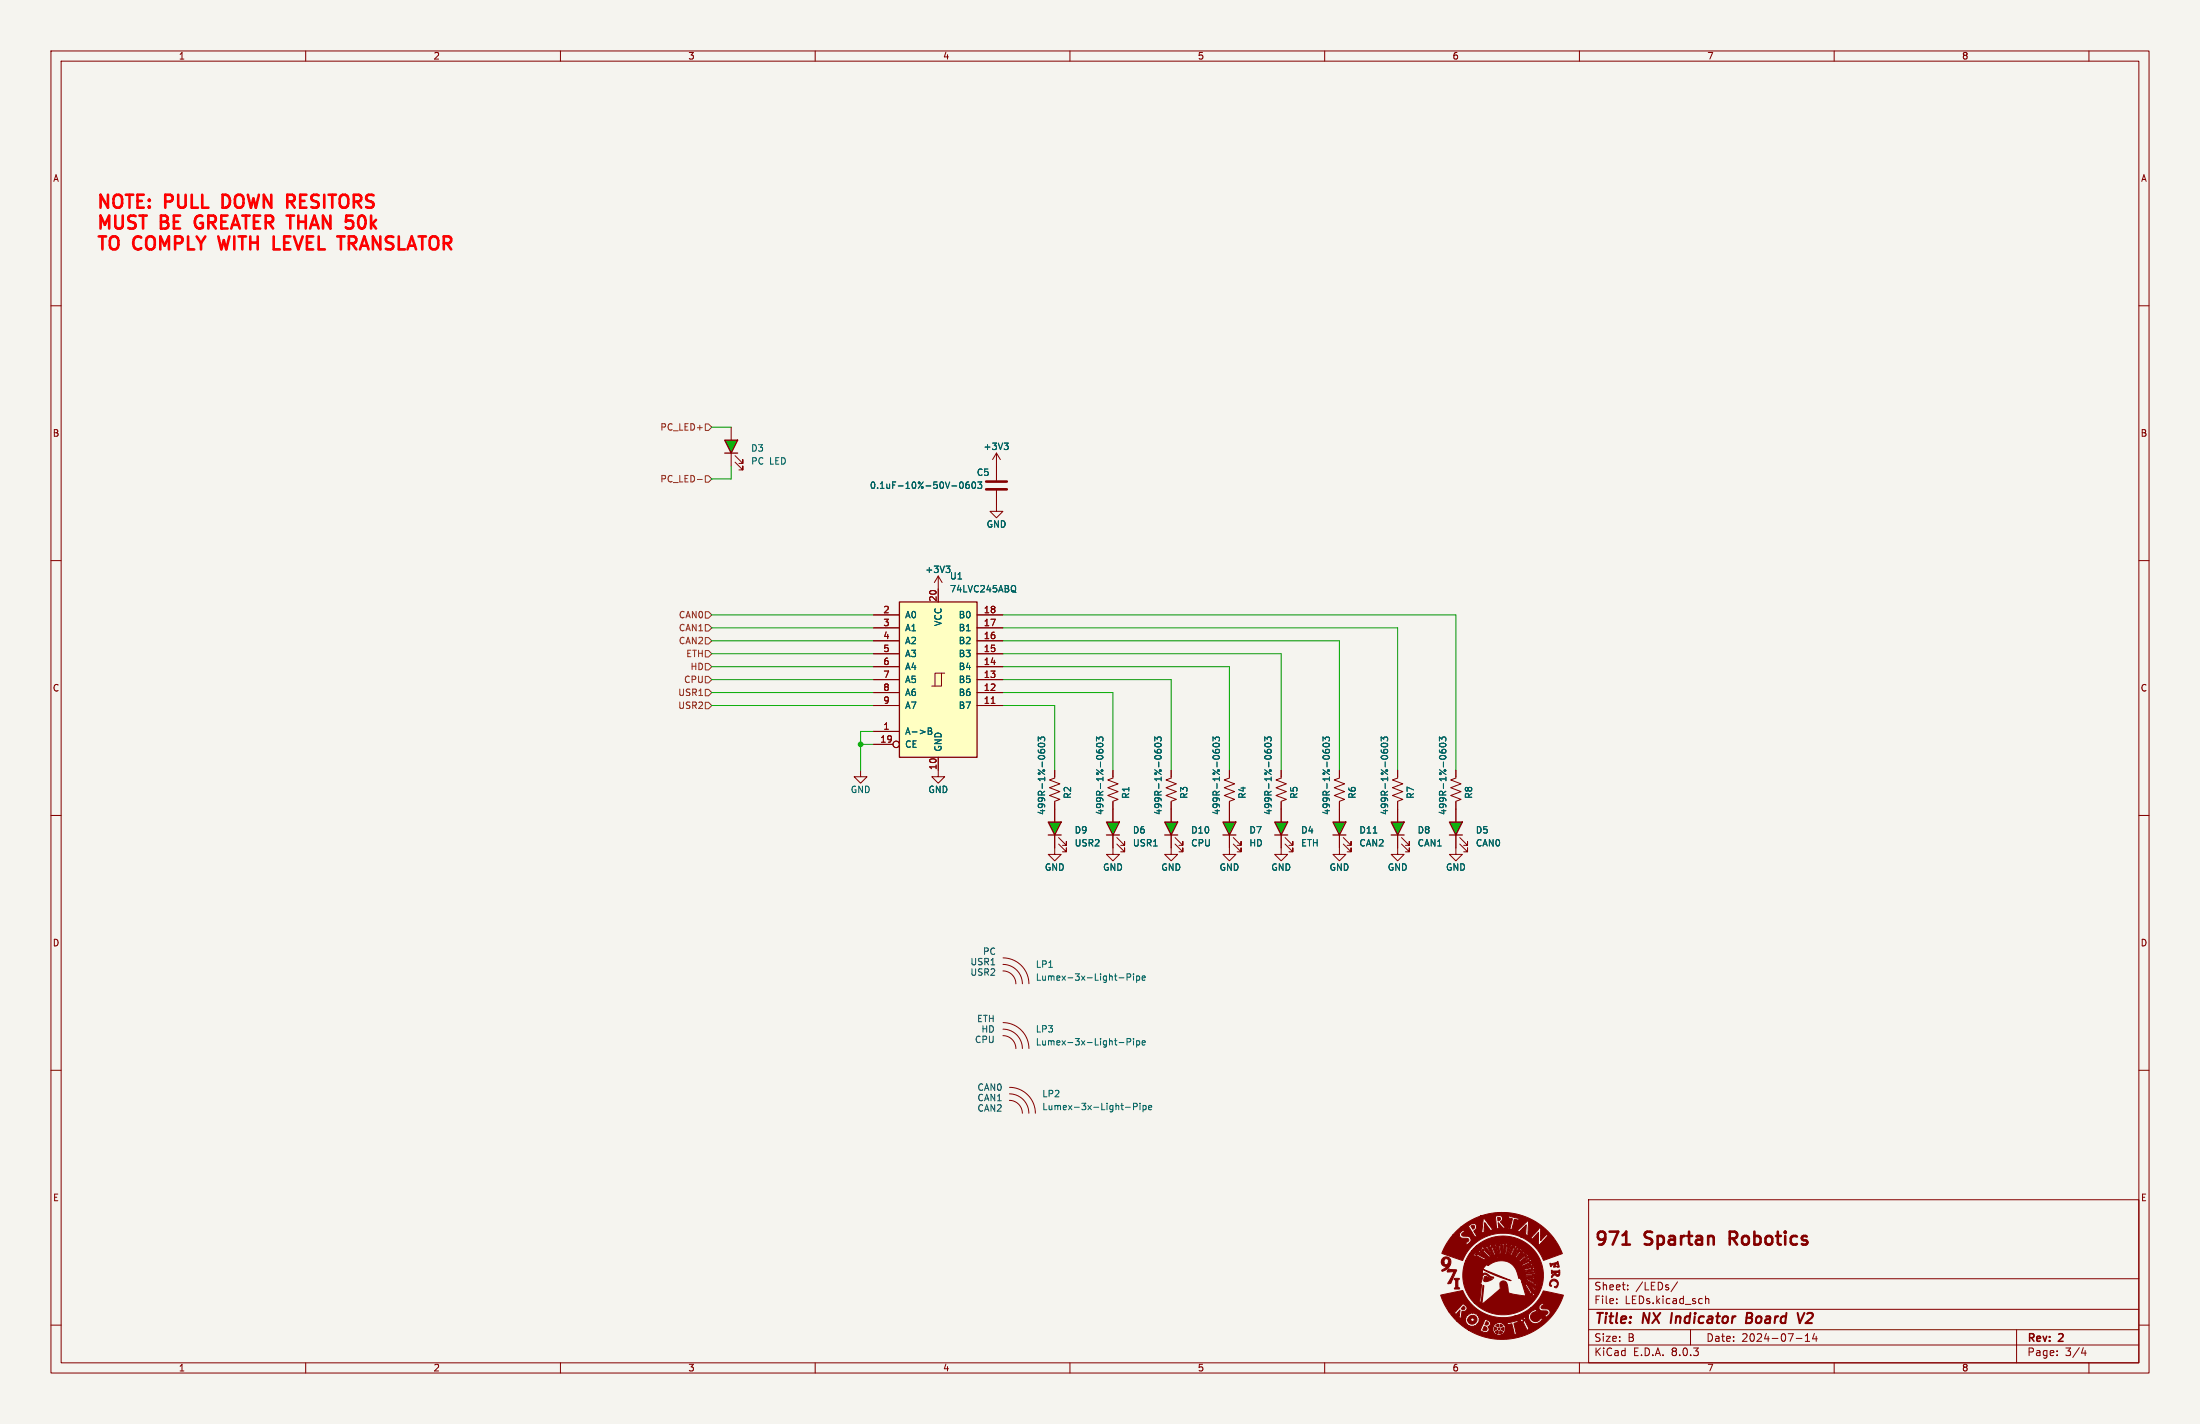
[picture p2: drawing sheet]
<svg xmlns="http://www.w3.org/2000/svg" width="432mm" height="279mm" viewBox="0 0 432 279" stroke-linecap="round" stroke-linejoin="round" font-family="sans-serif">
<path d="M0 0h431.8v279.4h-431.8z" fill="#f5f4ef" stroke="#f5f4ef" stroke-width=".2"/>
<g fill="none" stroke="#840000" stroke-width=".2">
<path d="M10 10h411.8v259.4h-411.8zM12 12h407.8v255.4h-407.8zM60 10v2M110 10v2M160 10v2M210 10v2M260 10v2M310 10v2M360 10v2M410 10v2M10 60h2M419.8 60h2"/>
<path d="M10 110h2M419.8 110h2M10 160h2M207 151.1v1.6l-1 .3 2 .8-2 .8 2 .7-2 .8 2 .7-1 .4v1.6M419.8 160h2M10 210h2M419.8 210h2M311.8 235.4h108v32h-108zM10 260h2M311.8 256.9h108M311.8 250.9h108M317.3 255.6v.2"/>
<path d="M317.3 254.9v.1M319.5 252.9v.2M319.5 252.2v.1M329.3 251.5l-1.3 1.9M334.8 254.3v1.5M334.8 254.9l.2-.1 .3 .1 .1 .9M419.8 260h2M60 267.4v2M110 267.4v2M160 267.4v2M210 267.4v2M260 267.4v2"/>
<path d="M310 267.4v2M311.8 263.9h108M311.8 260.9h108M331.8 260.9v3M352.5 262.6h1.2M354.3 263.2h.9M354.3 262.1l.5-.4v1.5M356.1 261.6l-.3 1.1h.9M356.5 262.2v1M360 267.4v2M395.8 260.9v6.5M403.8 265.8v.2"/>
<path d="M403.8 265.1v.1M408.9 264.4l-.4 1.1h1M409.3 265v1M410 267.4v2"/>
</g>
<path d="M328.2 257.6l-.3 2M342.8 258.6h.7M343.5 258.6l.2 .1M343.6 257.6h-.7l-.2 2 .9-.1M343.7 258.5l-.2 .1M354.2 257.6l-1 2M355 257.6l-.3 .2M355.7 258.5l-1.3 1.1h1.2" fill="none" stroke="#840000" stroke-width=".4"/>
<path d="M318.5 244.2h1.4M339.5 243h1M340.5 241.7h-1v2.5" fill="none" stroke="#840000" stroke-width=".51"/>
<g fill="#840000" stroke="#840000" stroke-width=".2">
<path d="M282.8 254.1l4.3-.9a8.5 8.5 0 0 0 10 5.1h2.9l.1 .6 .4 .7h.3a1.43 1.43 0 0 0 1.9-.8l-.2-.3-.4 .5a.98 .98 0 0 1-1.6-.3 .98 .98 0 0 1 1-1.3l.1 .1 .2-.1-.1-.1a.43 .43 0 0 0-.4-.4 .43 .43 0 0 0-.4 .3l-.8 .6-.1 .5h-2.9h.1a8.5 8.5 0 0 0 3.3-1.8h1.5l.3 .6 .9 .1a.42 .42 0 0 1 .6 .2 .42 .42 0 0 1-.5 .5l-.2 .1 .4 .5 .2-.3a.73 .73 0 0 0 .4-1.1l-.4-.3h-1.1a.39 .39 0 0 1 0-.5 .39 .39 0 0 1 .5-.2l-.4-.5-.5 .5-.2 .4h-1.5a13.2 13.2 0 0 0 2.5-3.2l3.8 .8a12.7 12.7 0 0 1-18.6 6.9h2.1l1.4 .5 .3-.1 .3-.7h.6l.1 .1-.1 .1 .2 .3-.1 .1h.1l.1 .3h.1v.2l.1-.1 .1 .2 .1-.1v.2l.1-.1 .3 .2 .1-.1 .3 .1 .1-.1h.1v-.1l.2 .1v-.2l.1 .1v-.2l.2 .1v-.2h.2l-.1-.1 .3-.2-.1-.1 .1-.1v-.3l.1-.1-.1-.1h.1l-.2-.2 .1-.2-.1-.1-.1-.3-.2 .1 .1-.2h-.3l-.1-.2-.1 .1-.1-.2h1.2l.2 .6 .7-.3 .4 1.6a.22 .22 0 0 1 .1 .3 .22 .22 0 0 1-.2 .1l.2 .2 .6-.2 .1-.2a.4 .4 0 0 1-.5-.5l-.1-.7a.41 .41 0 0 1-.1-.6 .41 .41 0 0 1 .6-.1h.2l-.1-.5h.5l.5 .3 .7 1.3a.21 .21 0 0 0 .2 .3 .21 .21 0 0 0 .2-.3l-.3-.8a1.17 1.17 0 0 1-.2-1.3h-.1a.22 .22 0 0 0-.3-.2 .22 .22 0 0 0-.1 .4l-.3 .1v-.4l-.3 .6-.6-.1-.1 .1-1.6 .4h-2.3v.1l-.1-.1v.2l-.4 .1-.1 .3-.1-.1-.2 .7h-.6v-.2l-.3-.2a.69 .69 0 0 0 .5-.8 .69 .69 0 0 0-.7-.6l-.5-.1 .1 .3-.2 .5-.6 1.3-.2-.1-.1 .2h-2.1l-2.2-1.8 1.7 .1 .1 .3-.2 .2h.4v.4l.2-.1 .4 .1v.2l.4-.2 .2 .2 .1-.2 .2-.1 .3 .1a.36 .36 0 0 1 .4-.5l-.1-.2 .4-.3a.28 .28 0 0 1-.2-.2 .28 .28 0 0 1 .2-.3 .28 .28 0 0 1-.3-.2 .28 .28 0 0 1 .2-.3 .31 .31 0 0 1-.4-.1 .31 .31 0 0 1-.1-.4h-.1a.28 .28 0 0 1-.3 .1 .28 .28 0 0 1-.1-.3 .35 .35 0 0 1-.4 .2 .35 .35 0 0 1-.3-.2 .3 .3 0 0 1-.2 .3 .3 .3 0 0 1-.3-.1v.2l-.2 .2h-.3a.31 .31 0 0 1 .1 .4 .31 .31 0 0 1-.4 .1 .3 .3 0 0 1 .3 .3 .3 .3 0 0 1-.3 .3h-1.4l-1.6-1.8h.9l.6 .6v-.3l.7-.7-.2 1.2a.47 .47 0 0 0 .4 .6h.1l-.1-.3 .1-.8a.3 .3 0 0 1 0-.4 .3 .3 0 0 1 .5 0h.1a.71 .71 0 0 0 .4-.8 .71 .71 0 0 0-.5-.6l-.4-.2v.2l-1.4 1.6-1.2-.1a11.3 11.3 0 0 1-1.6-3.3z"/>
<path d="M289.3 244.9l.4-.3h1.8l1.3 1.8 .2-.1 3.6 .1 .8-1.5a.41 .41 0 0 0 .3-.3 .41 .41 0 0 0-.1-.4l-.1 .3h-.2v-.3l-.3 .3v.5l-.6 1.3h-3.4l-1.1-2h.4l.4 .5 .6 1.5h2.8l.8-2-.1-.3a.16 .16 0 0 1 0 .2 .16 .16 0 0 1-.2 0 .16 .16 0 0 1 0-.2l-.7 2.2h-2.4l-.5-1.3 .1-.6-.3-.3h.4l.2 .4 .5 1.8 .2-.1-.4-1.9h.3l.2 .5 .2 1.4 1.2 .1 .3-1.5 .2-.4-.1-.5-.1 .3-.2-.1 .1-.3a.53 .53 0 0 0-.2 .9l-.2 1.5h-.8l-.2-1.6 .2-.5a.77 .77 0 0 1 .3 1v.8a.16 .16 0 0 0 0 .3 .16 .16 0 0 0 .2 0 .16 .16 0 0 0 0-.3l.1-2a.17 .17 0 0 1-.2 .2 .17 .17 0 0 1-.1-.3l-.1 .3h-.2l-.3-.4 .1 .3-.2 .1-.2-.2v.4h-.3l-.2-.4v.3l-.2-.2-.5 .1-.1 .3h-.1l-.1-.3-.2 .3h-.5a.18 .18 0 0 1 0 .3 .18 .18 0 0 1-.2 0 .18 .18 0 0 1-.1-.2v.2h-1.8a7.8 7.8 0 0 1 10.7-.1 7.8 7.8 0 0 1 .7 10.7 8.1 8.1 0 0 1-11.7 .4l1 .1 .3-.3 .4-3.2 .1 .1-.3 3.6 3.2-2.7a.76 .76 0 0 0 .3-1.1 .74 .74 0 0 1 .7-.8 .74 .74 0 0 1 .8 .8v.2a1.8 1.8 0 0 0 .3 1.4l3.3 .6-.7-2.3h.5l1 1.7 .1 .6 .4 .3v-.4h.2l.1 .3a.55 .55 0 0 0 .1-.6 .55 .55 0 0 0-.6-.3l-1-1.7-.8 .1-.1-.5h.6l.4 .2 1.5 1.6h.2l-.2-.2 .1-.1 .2 .1v-.2l-.6-.3-1.3-1.3h-.2l.2 .1-.1 .2-.8-.1-.2-.5h.9l.6 .4a2.36 2.36 0 0 1 1.3 .9l.4-.1-.3-.1 .1-.2 .3 .1-.3-.4h-.5l-1.5-.8-.1 .2h-.9v-.2h-.4l-.1-.2a3.5 3.5 0 0 0-2.2-3 3.5 3.5 0 0 0-3.7 .7l-.4-.2-.7 .9 5.6 2.3-3.2-1.1-2.4-1.2v1a1.03 1.03 0 0 1 1.5 .4l.7 .2v.2l-.6-.1-1.1-.7-.5 .2-.1 .7-.3 1.1 .2 .1-.4 3.5h-1a7.6 7.6 0 0 1-2-7.6l4.6 .1a4 4 0 0 1 5.2 .1 4.8 4.8 0 0 1 1.1 2.4l-.1-.6h.4l.1 .4 .1-.1a.35 .35 0 0 0-.1-.4 .35 .35 0 0 0-.5 0 .43 .43 0 0 1 0-.7h.2l.1 .3h.1a.36 .36 0 0 0-.1-.5 .36 .36 0 0 0-.5 .2l-.2-.3a.25 .25 0 0 1 0-.5 .25 .25 0 0 1 .3 .3h.2l-.2-.5-.6 .2-.1-.1a.31 .31 0 0 1-.3-.3 .31 .31 0 0 1 .3-.3l.2 .2h.2l-.4-.4-.4 .4-.2-.2a.34 .34 0 0 1-.4-.2 .34 .34 0 0 1 .1-.4l.5 .2a.42 .42 0 0 0-.6-.4 .36 .36 0 0 1-.1 .4 .36 .36 0 0 1-.5 0 .3 .3 0 0 1-.3-.2 .3 .3 0 0 1 0-.3h.5l-.7-.2v.5h-.9a.18 .18 0 0 1-.1-.3 .18 .18 0 0 1 .3-.1h.2l-.3-.1a.28 .28 0 0 0-.4 .1 .28 .28 0 0 0 .1 .4l-1 .2-.1-.3 .5-.2h-.3a.25 .25 0 0 0-.3 .2 .25 .25 0 0 0 .1 .3l-.5 .3a.28 .28 0 0 1-.2 .1 .28 .28 0 0 1-.3-.2l.4-.3-.3 .1a.28 .28 0 0 0-.2 .3 .28 .28 0 0 0 .2 .2l-.2 .2h-4.6l.3-.6h3.8a.37 .37 0 0 0 .5 .4l-.3-.4 .5-.3a.23 .23 0 0 1 .4-.1 .23 .23 0 0 1 0 .3l-.3 .2 .3-.1a.3 .3 0 0 0 .3-.2 .3 .3 0 0 0-.2-.3l.6-.2a.29 .29 0 0 1 .4-.1 .29 .29 0 0 1 .1 .3l-.5 .2 .4-.1a.3 .3 0 0 0 .3-.1 .3 .3 0 0 0-.1-.4h1.1v.4h-.5h.7v-.5l1 .3a.3 .3 0 0 1-.1 .3 .3 .3 0 0 1-.4 0h-.1l.6 .2 .2-.5 .5 .2a.29 .29 0 0 1 .3 .3 .29 .29 0 0 1-.2 .3l-.4-.1a.41 .41 0 0 0 .4 .3 .41 .41 0 0 0 .4-.4l.6 .6-.4 .2-.3-.1a.37 .37 0 0 0 .3 .3 .37 .37 0 0 0 .4-.2h.1l.4 .7-.4 .1-.2-.3h-.1l.2 .4a.38 .38 0 0 1 .4-.1 .38 .38 0 0 1 .3 .3v.2a.22 .22 0 0 1 0 .3 .22 .22 0 0 1-.3-.1l-.2-.2a.35 .35 0 0 0 .1 .4 .35 .35 0 0 0 .5-.1l.2 .8h-.5v-.4v.5l.8-.1v.1l1.9 .5 .3-.1a.17 .17 0 0 1-.3-.1 .17 .17 0 0 1 .2-.2l-2.3-.2-.1-.5h.3v.2h1.3l.5 .2 .3-.1-.2-.2 .1-.1 .2 .1-.3-.3-.5 .2h-1.7l-.1-.4h.3l.1 .2 2.1-.2-.2-.2 .3-.1-.3-.2-.5 .2-1.8 .3-.1-.5h.3v.2l1.6-.3a.43 .43 0 0 0 .4 .1 .43 .43 0 0 0 .3-.4 .18 .18 0 0 1-.2 .1 .18 .18 0 0 1-.2-.1l.3-.2-.5-.1-.4 .3-1.1 .3a.48 .48 0 0 1-.7-.3h.3l.1 .2 1.5-.6a.4 .4 0 0 0 .6-.3l-.2 .1-.1-.1 .1-.2h-.1l-1.9 .9h-.3l-.3-.5h.3l.2 .2 1.2-.6h.6l.3-.3h-.4v-.2h.3a.54 .54 0 0 0-.8 .3l-1.4 .6h-.3l-.2-.4h.3l.1 .2 1.8-1.1a.16 .16 0 0 1-.2-.1 .16 .16 0 0 1 .2-.2h-.3l-1.6 1.2h-.3l-.4-.4h.4l.1 .2 1.3-1a.44 .44 0 0 0 .4-.1 .44 .44 0 0 0 .1-.5l-.2 .3-.1-.1 .1-.3-.4 .2-.2 .4-1.1 .9h-.4l-.4-.3 .6 .1 1.5-1.4v-.3l-.2 .2v-.3l-.1 .1-1.4 1.6h-.4l-.5-.3h.5l.2 .1 .8-1.1 .5-.2 .1-.4-.3 .1-.1-.1 .2-.2a.52 .52 0 0 0-.5 .6l-.9 1.2h-.5l-.7-.3 1 .1 1.1-1.8a.16 .16 0 0 1-.3 0 .16 .16 0 0 1 .2-.2l-.3 .1-.1 .5-.8 1.3h-.8a5.8 5.8 0 0 0-4.6 .9h-3.8l.7-1.4h.7l.3 .4a1.47 1.47 0 0 1 1.3 .5l.6 .3 .4-.2-.4-.2a2.27 2.27 0 0 1-1.4-1l-.6-.1 .2 .3-.2 .1-.2-.2-.7 .1 .4-.6h1.1l1.9 1.5 .2-.1-1.7-1.6h-.3l.2 .1v.2l-1.4-.1 .4-.4h1.3l.2 .4 .5 .2 1.1 1.1 .3-.2-1.2-1.2a.55 .55 0 0 0-.2-.5 .55 .55 0 0 0-.6-.1 .22 .22 0 0 1 .3 .1 .22 .22 0 0 1-.1 .3l-.3-.2z"/>
<path d="M285.4 250.8h.1a.79 .79 0 0 1 .9 .2 .61 .61 0 0 0-.3 .8v.2a.51 .51 0 0 0 .4 .8l-.1 .1h-.7a.2 .2 0 0 1-.2-.1 .2 .2 0 0 1 .2-.3v-.8a.45 .45 0 0 0-.3-.7z"/>
<path d="M304.4 251.3a.87 .87 0 0 1 1.3 .1 .87 .87 0 0 1-.4 1.3l-.2-.2a.66 .66 0 0 0 .5-.9 .66 .66 0 0 0-1-.2 .66 .66 0 0 0-.1 1l-.4-.3z"/>
<path d="M284.3 249l1.2 .1a.25 .25 0 0 1 .4 .1 .25 .25 0 0 1-.1 .3l-.8 1.7a.65 .65 0 0 1-.8 .7l1.2-2.4-1 .1a.25 .25 0 0 1-.4-.1 .25 .25 0 0 1 .2-.4z"/>
<path d="M304.5 249.3l1.2 .1 .4-.2a.93 .93 0 0 1-.4 1.2h-.2a.36 .36 0 0 0-.3-.3 .36 .36 0 0 0-.3 .2l-.3 .4a.77 .77 0 0 1 .6-1h-.4l-.2 .2-.1-.2h.9a.32 .32 0 0 0 .2 .4 .32 .32 0 0 0 .3-.4h-1.4z"/>
<path d="M283.1 246.9a1.01 1.01 0 0 1 1.4 0 1.01 1.01 0 0 1 .1 1.4 1.54 1.54 0 0 1-1.6 1.1v-.2l1-.7a.86 .86 0 0 1-1.1-.8h.5a.46 .46 0 0 0 .6 .4 .46 .46 0 0 0 .3-.6 .45 .45 0 0 0-.5-.5 .45 .45 0 0 0-.4 .6v.1h-.5z"/>
<path d="M304.2 247.9h.5a1.07 1.07 0 0 0 1-.4l.3 .8a.23 .23 0 0 1 0 .3 .23 .23 0 0 1-.3 0v-.1a.31 .31 0 0 0 0-.5 .31 .31 0 0 0-.5 .1l.3 .4-.5 .1-.1-.1a.19 .19 0 0 0 .1-.3 .19 .19 0 0 0-.3 0l-.3 .3z"/>
<path d="M285.8 241.6l.9-.8h1.2a.81 .81 0 0 1 .8 .7l.4 .6a.52 .52 0 0 1 .1 .7l.9-.4-.1-.1-.2 .1-.4-.6h1.3v.1l.8-.2-.2-.1v-.8h.2a.16 .16 0 0 0 .2 .1 .16 .16 0 0 0 .1-.3 .16 .16 0 0 0-.3 0v.2h-.2l.1-.9 .7 .9a.39 .39 0 0 1 .2 .7h5.4l.8 .2a.52 .52 0 0 1 .3-.7h.3v.2a.16 .16 0 0 0 .2 0 .16 .16 0 0 0 0-.2 .16 .16 0 0 0-.2 0h-.3l.8-.7-.1 1.7-.3 .1 .8 .4-.1-.4 .1-1.7a.7 .7 0 0 0-.2-.9l-2.1 2h-5.4l.6-.2h4h-4l.2-.1v-.1h-.3l-1.4-1.9a.21 .21 0 0 0-.3-.2 .21 .21 0 0 0 0 .4l-.3 2.3-1.4 .1a.22 .22 0 0 1-.1-.3 .22 .22 0 0 1 .2-.2l.3-.3v-.4a.71 .71 0 0 0-.6-.6 .71 .71 0 0 0-.7 .4l-.6 .4h-1.2l.4-.3a12.6 12.6 0 0 1 3.5-1.9h2.7v.2h.2l.2 2.1-.2 .2 .9-.1-.2-.1-.2-1 .8 .8a.37 .37 0 0 0 .6 .2l.2-.1-.3-.1-.8-.9 .4-.5v-.3l1.8 .1a.93 .93 0 0 1-.1 1l-.1 .5a.24 .24 0 0 1-.1 .3 .24 .24 0 0 1-.3 0l.3 .2a.45 .45 0 0 0 .6 0 .27 .27 0 0 1-.2-.2 .27 .27 0 0 1 .1-.3l.3-1.4 .7 .2-.1 .1a.39 .39 0 0 0 .4-.5h-.2l-1.6-.3a.16 .16 0 0 0-.2-.2 .16 .16 0 0 0-.1 .2l-.1 .3h-1.1a.9 .9 0 0 0-1.3-.4h-3a12.7 12.7 0 0 1 16 7.4l-3.7 1.3a8.4 8.4 0 0 0-4.5-4.6h1.9l.7 .5-.1-.2 1.1-1.2-.1 2.5h.2l1.4-1.5a.2 .2 0 0 1 .2-.2 .2 .2 0 0 1 .2 .1h.1l-.6-.7-.2 .1 .2 .3-1 1v-2.1a.47 .47 0 0 0-.6-.5l.2 .4-1.4 1.5-.2-.1-.1 .1h-1.9a8.7 8.7 0 0 0-11.4 4.6l-4-1.4a12.3 12.3 0 0 1 2.2-3.6h1.2l.4 .6 .8 .1a.42 .42 0 0 1 .7 .3 .42 .42 0 0 1-.7 .4l.3 .6 .3-.3a.85 .85 0 0 0 .5-1l-.4-.4h-.4a.76 .76 0 0 1-1-.4 .44 .44 0 0 1 .6-.4l-.4-.5-.6 .6-.1 .4h-1.2z"/>
<path d="M293.5 261.3l.4-.3 .2 .1v.3a.22 .22 0 0 1-.1 .3 .22 .22 0 0 1-.3-.1z"/>
<path d="M294.4 261.2l.1-.1 .5 .3a.47 .47 0 0 1-.7 .2z"/>
<path d="M294.7 260.6l.5-.2a.37 .37 0 0 1-.2 .7l-.3-.3z"/>
<path d="M293.4 260.3l.1 .1a.34 .34 0 0 1 .2 .4 .34 .34 0 0 1-.4 .2z"/>
<path d="M294.4 259.8l.6 .3-.2 .1a.25 .25 0 0 1-.3 .1 .25 .25 0 0 1-.1-.3z"/>
<path d="M293.6 260.1l.5-.3v.5h-.1z"/>
<path d="M291.3 260.2l.5 .3a.41 .41 0 0 1-.1 .6 .41 .41 0 0 1-.6-.1z"/>
<path d="M291.7 259.3a.37 .37 0 0 1 .4 .5 .37 .37 0 0 1-.6 .1z"/>
<path d="M299 259l.3-.1v.2l-.3 .1 .2-.3-.2 .3z"/>
<path d="M288.3 258.4a.9 .9 0 0 1 1.3-.1 .9 .9 0 0 1 .1 1.3 .9 .9 0 0 1-1.3 0l-.3-.6h.5l.4 .3 .3-.1v-.4a.37 .37 0 0 0-.4-.2 .37 .37 0 0 0-.3 .4h-.5z"/>
<path d="M287.2 256.3l.3 .3v.2a.4 .4 0 0 1-.7 0z"/>
<path d="M291.4 250.5h.3l1.2 .5-.1 .1a1.82 1.82 0 0 1-1.5 .3l-.1-.1z"/>
<path d="M300.5 253.9h.2v.2h-.2v-.2l.2 .1z"/>
<path d="M301.1 251.7h.2v.2h-.2l.2-.1z"/>
<path d="M300.8 250.1h.2v.1h-.2h.2z"/>
<path d="M300.7 248.7l.1-.1 .1 .2-.2 .1 .2-.2-.2 .1 .1-.1-.2 .1 .2-.2z"/>
<path d="M300.2 247.5h.2v.2h-.2l.2-.1h-.2h.2z"/>
<path d="M299.4 246.3h.2l-.1 .2h-.1l.2-.2-.2 .1 .1-.1-.1 .1z"/>
<path d="M289.7 246l.2 .2-.2-.2 .2 .2-.2-.2h.1a.15 .15 0 0 1 .2 .1 .15 .15 0 0 1-.2 .2 .15 .15 0 0 1-.1-.2l.1 .1z"/>
<path d="M298.3 245.5l.2-.1 .1 .2h-.2l.1-.1-.1 .1 .1-.1z"/>
<path d="M290.9 245.1l.3 .1-.1 .2-.2-.1 .2 .1-.2-.2 .2 .1-.2-.1 .2 .1z"/>
<path d="M297.1 244.6h.2v.2h-.2l.2-.1-.1-.1-.1 .2z"/>
<path d="M292.8 244.5h.1v.2h-.1l.1-.1-.1-.1-.1 .2z"/>
<path d="M295.8 244.3h.1v.2h-.1l.1-.2-.1 .2 .1-.2-.2 .1z"/>
<path d="M294.1 244.2l.2 .2-.2-.2 .2 .2-.1-.2h.1l.1 .2h-.2z"/>
<path d="M288.7 240.6a.37 .37 0 0 1 .7 0 .37 .37 0 0 1-.4 .5z"/>
<path d="M293.9 238.9a.36 .36 0 0 1 .6 .2 .36 .36 0 0 1-.4 .4z"/>
<circle cx="294.2" cy="260.7" r=".2"/>
<circle cx="299.5" cy="252" r=".1"/>
<circle cx="299.5" cy="251" r=".08"/>
</g>
<path d="M203.8 145.4v-.8l.5 .4 .1-.3h.5l.1 .2-.1 .5M203.8 147.1l.1 .5M203.9 145.9a.68 .68 0 0 1 1.1 .3 .72 .72 0 0 1-1.2-.1zM204.3 147.6v-.3l.2-.3 .5 .1v.5" fill="none" stroke="#006464" stroke-width=".2"/>
<path d="M250.2 161.3h2.5l-1.2 2.5z" fill="#00c200"/>
<path d="M250.2 161.3h2.5l-1.2 2.5zM250.2 163.8h2.5" fill="none" stroke="#840000" stroke-width=".25"/>
<path d="M251.5 158.8v2.5M241.3 166.4v1.2h1.3l-1.3 1.3-1.3-1.3h1.3M251.5 163.8v3.8h1.2l-1.2 1.3-1.3-1.3h1.3M252.2 165.6l1.5 1.5v-.7v.7h-.7M252.2 164.3l1.5 1.6v-.8v.8h-.7M262.9 166.4v1.2h1.3l-1.3 1.3-1.3-1.3h1.3" fill="none" stroke="#840000" stroke-width=".2"/>
<path d="M261.6 161.3h2.6l-1.3 2.5z" fill="#00c200"/>
<path d="M261.6 161.3h2.6l-1.3 2.5zM261.6 163.8h2.6" fill="none" stroke="#840000" stroke-width=".25"/>
<g fill="none" stroke="#840000" stroke-width=".2">
<path d="M262.9 151.1v1.6l-1 .3 2 .8-2 .8 2 .7-2 .8 2 .7-1 .4v4.1M274.3 151.1v1.6l-1 .3 2 .8-2 .8 2 .7-2 .8 2 .7-1 .4v1.6M262.9 163.8v2.6M263.7 165.6l1.5 1.5v-.7v.7h-.8M263.7 164.3l1.5 1.6v-.8v.8h-.8M196.8 190.5a2.54 2.54 0 0 1 2.6 2.5M196.9 189.2a3.8 3.8 0 0 1 3.8 3.8M196.9 187.9a5.1 5.1 0 0 1 5 5.1M196.8 203.2a2.54 2.54 0 0 1 2.6 2.5M196.9 201.9a3.8 3.8 0 0 1 3.8 3.8M196.9 200.6a5.1 5.1 0 0 1 5 5.1M198.1 215.9a2.54 2.54 0 0 1 2.6 2.5"/>
<path d="M198.1 214.6a3.8 3.8 0 0 1 3.8 3.8M198.1 213.3a5.1 5.1 0 0 1 5.1 5.1"/>
</g>
<g fill="none" stroke="#006464" stroke-width=".2">
<path d="M259.7 145.4v-.8l.4 .4 .2-.3h.5l.1 .2-.1 .5M259.7 147.1l.1 .5M259.7 146a.75 .75 0 0 1 1.2 .2 .72 .72 0 0 1-1.2-.1zM260.2 147.6l-.1-.3 .3-.3 .5 .1v.5M271.1 145.4v-.8l.5 .4 .1-.3h.5l.2 .2-.2 .5M271.1 147.1l.1 .5M271.2 146a.75 .75 0 0 1 1.2 .2 .72 .72 0 0 1-1.3-.1zM271.6 147.6v-.3l.2-.3 .5 .1v.5M269.5 163.5h.8M219.6 191.9h1M221.2 191.7h.6l.1-.5-.7-.1v1.2M222.5 191.1v.1"/>
<path d="M222.5 191.5v.8M223.1 191.5v1.3M223.1 191.6l.3-.1 .3 .2-.1 .6h-.5M224.2 191.9l.6-.1-.1-.2-.3-.1-.2 .2v.6h.5M219.6 204.6h1M220.9 217.3h1M221.2 204.4h.6l.1-.5-.7-.1v1.2M222.5 203.8v.1M222.5 204.2v.8M222.5 217.1h.6v-.5l-.6-.1v1.2M223.1 204.2v1.3M223.1 204.3l.3-.1 .3 .2-.1 .6h-.5"/>
<path d="M223.8 216.5v.1M223.8 216.9v.8M224.2 204.6l.6-.1-.1-.2-.3-.1-.2 .2v.6h.5M224.4 216.9v1.3M224.4 217l.3-.1 .3 .2-.2 .6h-.4M225.4 217.3l.7-.1-.1-.2-.4-.1-.2 .2 .1 .6h.5"/>
</g>
<path d="M176.5 118.1h15.3v30.5h-15.3z" fill="#ffffc2"/>
<g fill="none" stroke="#840000" stroke-width=".2">
<path d="M195.6 96.3v4h1.2l-1.2 1.3-1.3-1.3h1.3M195.6 88.9l-.8 1.3M195.6 88.9v5.3M195.6 88.9l.7 1.3M184.1 113v5.1M184.1 113l-.7 1.3M184.1 113l.8 1.3M171.4 138.4h5.1M171.4 135.9h5.1M171.4 133.4h5.1M171.4 130.8h5.1M171.4 128.3h5.1"/>
<path d="M171.4 125.7h5.1M171.4 123.2h5.1M171.4 120.7h5.1M184.8 132.1h-1.3v2.5M185.4 132.1h-.6v2.5h-1.9M191.8 138.4h5M191.8 135.9h5M191.8 133.4h5M191.8 130.8h5M191.8 128.3h5M191.8 125.7h5M191.8 123.2h5"/>
<path d="M191.8 120.7h5M171.4 143.5h5.1M171.4 146.1h3.9M184.1 148.6v2.5M218.4 151.1v1.6l-1 .3 2.1 .8-2.1 .8 2.1 .7-2.1 .8 2.1 .7-1.1 .4v1.6M229.9 151.1v1.6l-1 .3 2 .8-2 .8 2 .7-2 .8 2 .7-1 .4v1.6M241.3 151.1v1.6l-1 .3 2 .8-2 .8 2 .7-2 .8 2 .7-1 .4v1.6M251.5 151.1v1.6l-1.1 .3 2.1 .8-2.1 .8 2.1 .7-2.1 .8 2.1 .7-1 .4v1.6"/>
<circle cx="175.9" cy="146" r=".63"/>
</g>
<path d="M176.5 118.1h15.3v30.5h-15.3z" fill="none" stroke="#840000" stroke-width=".25"/>
<g fill="none" stroke="#006464" stroke-width=".2">
<path d="M188.5 94.7l.1-.1a.68 .68 0 0 1 .5 .6 .68 .68 0 0 1-.5 .6l-.3-.5zM190.1 94.6h-.3l-.2 .3-.1 .7 .3 .2 .4-.1 .1-.4-.2-.2-.3-.1-.3 .3M190.9 94.7l.2-.1a.68 .68 0 0 1 .4 .6 .68 .68 0 0 1-.4 .6l-.3-.5zM191.9 94.6h.8l-.4 .4 .3 .2v.5l-.2 .1-.5-.1M197.1 86.9h.8l-.4 .5M197.6 87.4l.3 .3v.3l-.3 .2M185.7 111.1h.7l-.4 .5M186.2 111.6l.2 .2v.3M198.8 114.9a.43 .43 0 0 1 .5 .4v.4a.43 .43 0 0 1-.5 .4M199 115.9l.4 .4M182.2 142.8h.4l.2 .3-.2 .3 .2 .1 .1 .3-.2 .3h-.5zM182.2 143.4h.4"/>
<path d="M215.2 145.4v-.8l.5 .4 .1-.3h.6l.1 .2-.1 .5M215.2 147.1l.1 .5M215.3 145.9a.68 .68 0 0 1 1.2 .3 .72 .72 0 0 1-1.3-.1zM215.8 147.6l-.1-.3 .2-.3 .5 .1v.5M226.6 145.4v-.8l.5 .4 .1-.3h.6l.1 .2-.1 .5M226.6 147.1l.2 .5M226.8 145.9a.68 .68 0 0 1 1.1 .3 .72 .72 0 0 1-1.3-.1zM227.2 147.6l-.1-.3 .3-.3 .4 .1v.5M238.1 145.4v-.8l.5 .4 .1-.3h.5l.1 .2-.1 .5M238.1 147.1l.1 .5M238.2 145.9a.68 .68 0 0 1 1.1 .3 .72 .72 0 0 1-1.2-.1zM238.6 147.6v-.3l.2-.3 .5 .1v.5"/>
<path d="M248.2 145.4v-.8l.5 .4 .1-.3h.6l.1 .2-.1 .5M248.2 147.1l.2 .5M248.4 145.9a.68 .68 0 0 1 1.1 .3 .72 .72 0 0 1-1.3-.1zM248.8 147.6l-.1-.3 .3-.3 .4 .1v.5"/>
</g>
<path d="M194.6 138h.7" fill="none" stroke="#a90000" stroke-width=".2"/>
<path d="M193.5 96h4.1M193.5 94.5h4.1" fill="none" stroke="#840000" stroke-width=".51"/>
<path d="M142.2 86.4h2.6l-1.3 2.5z" fill="#00c200"/>
<path d="M142.2 86.4h2.6l-1.3 2.5zM142.2 88.9h2.6" fill="none" stroke="#840000" stroke-width=".25"/>
<path d="M143.5 83.8v2.6M143.5 88.9v2.5M144.3 90.7l1.5 1.5v-.8v.8h-.8M144.3 89.4l1.5 1.5v-.7v.7h-.8M168.9 151.1v1.3h1.3l-1.3 1.3-1.3-1.3h1.3M184.1 151.1v1.3h1.3l-1.3 1.3-1.2-1.3h1.2M285.7 166.4v1.2h1.3l-1.3 1.3-1.2-1.3h1.2" fill="none" stroke="#840000" stroke-width=".2"/>
<path d="M228.6 161.3h2.5l-1.2 2.5z" fill="#00c200"/>
<path d="M228.6 161.3h2.5l-1.2 2.5zM228.6 163.8h2.5" fill="none" stroke="#840000" stroke-width=".25"/>
<path d="M229.9 158.8v2.5M229.9 163.8v2.6M230.6 165.6l1.6 1.5v-.7v.7h-.8M230.6 164.3l1.6 1.6v-.8v.8h-.8" fill="none" stroke="#840000" stroke-width=".2"/>
<path d="M217.2 161.3h2.5l-1.3 2.5z" fill="#00c200"/>
<path d="M217.2 161.3h2.5l-1.3 2.5zM217.2 163.8h2.5" fill="none" stroke="#840000" stroke-width=".25"/>
<path d="M218.4 158.8v2.5M218.4 163.8v3.8h1.3l-1.3 1.3-1.2-1.3h1.2M219.2 165.6l1.5 1.5v-.7v.7h-.7M219.2 164.3l1.5 1.6v-.8v.8h-.7M229.9 166.4v1.2h1.2l-1.2 1.3-1.3-1.3h1.3" fill="none" stroke="#840000" stroke-width=".2"/>
<path d="M205.7 161.3h2.6l-1.3 2.5z" fill="#00c200"/>
<path d="M205.7 161.3h2.6l-1.3 2.5zM205.7 163.8h2.6" fill="none" stroke="#840000" stroke-width=".25"/>
<path d="M207 158.8v2.5M207 163.8v3.8h1.3l-1.3 1.3-1.3-1.3h1.3M207.8 165.6l1.5 1.5v-.7v.7h-.8M207.8 164.3l1.5 1.6v-.8v.8h-.8" fill="none" stroke="#840000" stroke-width=".2"/>
<path d="M240 161.3h2.6l-1.3 2.5z" fill="#00c200"/>
<path d="M240 161.3h2.6l-1.3 2.5zM240 163.8h2.6" fill="none" stroke="#840000" stroke-width=".25"/>
<path d="M241.3 158.8v2.5M285.7 151.1v1.6l-1 .3 2.1 .8-2.1 .8 2.1 .7-2.1 .8 2.1 .7-1.1 .4v1.6M241.3 163.8v2.6M242.1 165.6l1.5 1.5v-.7v.7h-.8M242.1 164.3l1.5 1.6v-.8v.8h-.8M274.3 166.4v1.2h1.3l-1.3 1.3-1.3-1.3h1.3" fill="none" stroke="#840000" stroke-width=".2"/>
<path d="M282.5 145.4v-.8l.5 .4 .1-.3h.6l.1 .2-.1 .5M282.5 147.1l.1 .5M282.6 146a.75 .75 0 0 1 1.2 .2 .72 .72 0 0 1-1.3-.1zM283.1 147.6l-.1-.3 .2-.3 .5 .1v.5" fill="none" stroke="#006464" stroke-width=".2"/>
<path d="M273 161.3h2.6l-1.3 2.5z" fill="#00c200"/>
<path d="M273 161.3h2.6l-1.3 2.5zM273 163.8h2.6" fill="none" stroke="#840000" stroke-width=".25"/>
<path d="M274.3 158.8v2.5M274.3 163.8v2.6M275.1 165.6l1.5 1.5v-.7v.7h-.8M275.1 164.3l1.5 1.6v-.8v.8h-.8" fill="none" stroke="#840000" stroke-width=".2"/>
<path d="M284.5 161.3h2.5l-1.3 2.5z" fill="#00c200"/>
<path d="M284.5 161.3h2.5l-1.3 2.5zM284.5 163.8h2.5" fill="none" stroke="#840000" stroke-width=".25"/>
<g fill="none" stroke="#840000" stroke-width=".2">
<path d="M195.6 91.4v2.8M195.6 96.3v2.8M184.1 115.6v2.5M171.4 138.4h5.1M171.4 135.9h5.1M171.4 133.4h5.1M171.4 130.8h5.1M171.4 128.3h5.1M171.4 125.7h5.1M171.4 123.2h5.1M171.4 120.7h5.1M191.8 138.4h5"/>
<path d="M191.8 135.9h5M191.8 133.4h5M191.8 130.8h5M191.8 128.3h5M191.8 125.7h5M191.8 123.2h5M191.8 120.7h5M171.4 143.5h5.1M171.4 146.1h3.9M184.1 148.6v2.5M207 151.1v1.3M207 157.5v3.8"/>
<path d="M218.4 151.1v1.3M218.4 157.5v3.8M229.9 151.1v1.3M229.9 157.5v3.8M241.3 151.1v1.3M241.3 157.5v3.8M251.5 151.1v1.3M251.5 157.5v3.8M262.9 151.1v1.3M262.9 157.5v3.8M274.3 151.1v1.3M274.3 157.5v3.8"/>
<path d="M285.7 151.1v1.3M285.7 157.5v3.8M207 163.8v2.6M218.4 163.8v2.6M229.9 163.8v2.6M241.3 163.8v2.6M251.5 163.8v2.6M262.9 163.8v2.6M274.3 163.8v2.6M285.7 163.8v2.6M286.5 165.6l1.5 1.5v-.7v.7h-.7M286.5 164.3l1.5 1.6v-.8v.8h-.7"/>
<circle cx="175.9" cy="146" r=".63"/>
</g>
<path d="M136.9 94.1h.9M138.4 93.3h.7l.6 .7-.6 .6h-.7zM138.4 83.2h.7l.6 .6-.6 .7h-.7zM138.4 127.6h.7l.6 .7-.6 .6h-.7zM138.4 122.6h.7l.6 .6-.6 .6h-.7zM138.4 135.3h.7l.6 .6-.6 .6h-.7zM138.4 132.7h.7l.6 .7-.6 .6h-.7zM138.4 137.8h.7l.6 .6-.6 .7h-.7zM138.4 120h.7l.6 .7-.6 .6h-.7zM138.4 125.1h.7l.6 .6-.6 .7h-.7zM138.4 130.2h.7l.6 .6-.6 .6h-.7z" fill="none" stroke="#725600" stroke-width=".2"/>
<path d="M44.3 38.2h-.6v2.6h.6M56.4 38.2l1.2 .1M57 39.5l.8 1.3M57.6 39.4l-1.2 .1M38.4 42.9a1.76 1.76 0 0 0 .1 1.6M42.8 46.4l.6 2.5M53.7 48.9h1.2" fill="none" stroke="#f00" stroke-width=".51"/>
<g fill="none" stroke="#009600" stroke-width=".2">
<path d="M139.7 83.8h3.8M143.5 91.4v2.6h-3.8M139.7 123.2h31.7M139.7 120.7h31.7M139.7 128.3h31.7M139.7 125.7h31.7M139.7 133.4h31.7M139.7 130.8h31.7M139.7 138.4h31.7M139.7 135.9h31.7M196.8 123.2h77.5v27.9M196.8 120.7h88.9v30.4"/>
<path d="M196.8 128.3h54.7v22.8M196.8 125.7h66.1v25.4M196.8 138.4h10.2v12.7M196.8 133.4h33.1v17.7M196.8 130.8h44.5v20.3M196.8 135.9h21.6v15.2M168.9 146.1h2.5M171.4 143.5h-2.5v7.6"/>
</g>
<g fill="none" stroke="#006464" stroke-width=".2">
<path d="M188.5 94.7l.1-.1a.68 .68 0 0 1 .5 .6 .68 .68 0 0 1-.5 .6l-.3-.5zM190.1 94.6h-.3l-.2 .3-.1 .7 .3 .2 .4-.1 .1-.4-.2-.2-.3-.1-.3 .3M190.9 94.7l.2-.1a.68 .68 0 0 1 .4 .6 .68 .68 0 0 1-.4 .6l-.3-.5zM191.9 94.6h.8l-.4 .4 .3 .2v.5l-.2 .1-.5-.1M197.1 86.9h.8l-.4 .5M197.6 87.4l.3 .3v.3l-.3 .2M185.7 111.1h.7l-.4 .5M186.2 111.6l.2 .2v.3M198.8 114.9a.43 .43 0 0 1 .5 .4v.4a.43 .43 0 0 1-.5 .4M199 115.9l.4 .4M182.2 142.8h.4l.2 .3-.2 .3 .2 .1 .1 .3-.2 .3h-.5zM182.2 143.4h.4"/>
<path d="M203.8 145.4v-.8l.5 .4 .1-.3h.5l.1 .2-.1 .5M203.8 147.1l.1 .5M203.9 145.9a.68 .68 0 0 1 1.1 .3 .72 .72 0 0 1-1.2-.1zM204.3 147.6v-.3l.2-.3 .5 .1v.5M215.2 145.4v-.8l.5 .4 .1-.3h.6l.1 .2-.1 .5M215.2 147.1l.1 .5M215.3 145.9a.68 .68 0 0 1 1.2 .3 .72 .72 0 0 1-1.3-.1zM215.8 147.6l-.1-.3 .2-.3 .5 .1v.5M226.6 145.4v-.8l.5 .4 .1-.3h.6l.1 .2-.1 .5M226.6 147.1l.2 .5M226.8 145.9a.68 .68 0 0 1 1.1 .3 .72 .72 0 0 1-1.3-.1zM227.2 147.6l-.1-.3 .3-.3 .4 .1v.5"/>
<path d="M238.1 145.4v-.8l.5 .4 .1-.3h.5l.1 .2-.1 .5M238.1 147.1l.1 .5M238.2 145.9a.68 .68 0 0 1 1.1 .3 .72 .72 0 0 1-1.2-.1zM238.6 147.6v-.3l.2-.3 .5 .1v.5M248.2 145.4v-.8l.5 .4 .1-.3h.6l.1 .2-.1 .5M248.2 147.1l.2 .5M248.4 145.9a.68 .68 0 0 1 1.1 .3 .72 .72 0 0 1-1.3-.1zM248.8 147.6l-.1-.3 .3-.3 .4 .1v.5M259.7 145.4v-.8l.4 .4 .2-.3h.5l.1 .2-.1 .5M259.7 147.1l.1 .5M259.7 146a.75 .75 0 0 1 1.2 .2 .72 .72 0 0 1-1.2-.1zM260.2 147.6l-.1-.3 .3-.3 .5 .1v.5"/>
<path d="M271.1 145.4v-.8l.5 .4 .1-.3h.5l.2 .2-.2 .5M271.1 147.1l.1 .5M271.2 146a.75 .75 0 0 1 1.2 .2 .72 .72 0 0 1-1.3-.1zM271.6 147.6v-.3l.2-.3 .5 .1v.5M282.5 145.4v-.8l.5 .4 .1-.3h.6l.1 .2-.1 .5M282.5 147.1l.1 .5M282.6 146a.75 .75 0 0 1 1.2 .2 .72 .72 0 0 1-1.3-.1zM283.1 147.6l-.1-.3 .2-.3 .5 .1v.5M269.5 163.5h.8"/>
</g>
<path d="M194.6 138h.7" fill="none" stroke="#a90000" stroke-width=".2"/>
<circle cx="168.9" cy="146.1" r=".46" fill="#009600" stroke="#009600" stroke-width=".2"/>
<g font-size="3.5" fill="#f00">
<text x="18.8" y="41.6">NOTE:</text>
<text x="32.5" y="41.6">PULL</text>
<text x="44.8" y="41.6">DOWN</text>
<text x="58.5" y="41.6">RESITORS</text>
<text x="18.8" y="45.7">MUST</text>
<text x="31.7" y="45.7">BE</text>
<text x="39.5" y="45.7">GREATER THAN</text>
<text x="71.1" y="45.7">50k</text>
<text x="18.8" y="49.8">TO</text>
<text x="26.3" y="49.8">COMPLY</text>
<text x="44.2" y="49.8">WITH</text>
<text x="55.8" y="49.8">LEVEL TRANSLATOR</text>
</g>
<g font-size="3.5" fill="#840000">
<text x="312.8" y="245.1">971</text>
<text x="323" y="245.1">Spartan</text>
<text x="340.6" y="245.1">Robotics</text>
</g>
<g font-size="2.8" fill="#840000">
<text x="312.8" y="260.3">Title:</text>
<text x="322.5" y="260.3">NX</text>
<text x="328.8" y="260.3">Indicator</text>
<text x="344.3" y="260.3">Board</text>
<text x="355.3" y="260.3">V2</text>
</g>
<g font-size="2.1" fill="#840000">
<text x="312.8" y="256.1">File:</text>
<text x="312.8" y="253.4">Sheet:</text>
<text x="318.9" y="256.1">LEDs.kicad_sch</text>
<text x="321" y="253.4">/LEDs/</text>
<text x="312.8" y="263.5">Size:</text>
<text x="319.5" y="263.5">B</text>
<text x="334.8" y="263.5">Date:</text>
<text x="341.8" y="263.5">2024-07-14</text>
<text x="397.8" y="263.7">Rev:</text>
<text x="404.2" y="263.7">2</text>
<text x="312.8" y="266.3">KiCad</text>
<text x="320.5" y="266.3">E.D.A.</text>
<text x="328.1" y="266.3">8.0.3</text>
<text x="397.8" y="266.3">Page:</text>
<text x="405.3" y="266.3">3/4</text>
</g>
<g font-size="1.8" fill="#840000">
<text x="35" y="11.9">1</text>
<text x="85" y="11.9">2</text>
<text x="135" y="11.9">3</text>
<text x="185" y="11.9">4</text>
<text x="235" y="11.9">5</text>
<text x="285" y="11.9">6</text>
<text x="335" y="11.9">7</text>
<text x="385" y="11.9">8</text>
<text x="10.3" y="35.9">A</text>
<text x="420.1" y="35.9">A</text>
<text x="10.3" y="85.9">B</text>
<text x="420.1" y="85.9">B</text>
<text x="10.3" y="135.9">C</text>
<text x="420.1" y="135.9">C</text>
<text x="10.3" y="185.9">D</text>
<text x="420.1" y="185.9">D</text>
<text x="10.3" y="235.9">E</text>
<text x="420.1" y="235.9">E</text>
<text x="35" y="269.3">1</text>
<text x="85" y="269.3">2</text>
<text x="135" y="269.3">3</text>
<text x="185" y="269.3">4</text>
<text x="235" y="269.3">5</text>
<text x="285" y="269.3">6</text>
<text x="335" y="269.3">7</text>
<text x="385" y="269.3">8</text>
</g>
<g font-size="1.8" fill="#725600">
<text x="129.5" y="84.7">PC_LED+</text>
<text x="129.5" y="94.8">PC_LED-</text>
<text x="133.1" y="124.1">CAN1</text>
<text x="133.1" y="121.5">CAN0</text>
<text x="133.1" y="126.6">CAN2</text>
<text x="134.6" y="129.1">ETH</text>
<text x="135.4" y="131.7">HD</text>
<text x="133" y="136.8">USR1</text>
<text x="134.2" y="134.2">CPU</text>
<text x="133" y="139.3">USR2</text>
</g>
<g font-size="1.8" fill="#006464">
<text x="147.3" y="88.8">D3</text>
<text x="192.9" y="88.5">+3V3</text>
<text x="147.3" y="91.4">PC</text>
<text x="151" y="91.4">LED</text>
<text x="191.6" y="93.6">C5</text>
<text x="170.6" y="96.1">0.1uF-10%-50V-0603</text>
<text x="193.5" y="103.7">GND</text>
<text x="181.5" y="112.6">+3V3</text>
<text x="186.4" y="113.9">U1</text>
<text x="186.4" y="116.4">74LVC245ABQ</text>
<text x="177.5" y="121.5">A0</text>
<text x="177.5" y="124.1">A1</text>
<text x="185" y="123" transform="rotate(-90 185 123)">VCC</text>
<text x="188.1" y="124.1">B1</text>
<text x="188.1" y="121.5">B0</text>
<text x="177.5" y="126.6">A2</text>
<text x="177.5" y="129.1">A3</text>
<text x="177.5" y="131.7">A4</text>
<text x="188.1" y="131.7">B4</text>
<text x="188.1" y="129.1">B3</text>
<text x="188.1" y="126.6">B2</text>
<text x="177.5" y="134.2">A5</text>
<text x="177.5" y="136.8">A6</text>
<text x="188.1" y="136.8">B6</text>
<text x="188.1" y="134.2">B5</text>
<text x="177.5" y="139.3">A7</text>
<text x="188.1" y="139.3">B7</text>
<text x="177.5" y="144.4">A-&gt;B</text>
<text x="177.5" y="146.9">CE</text>
<text x="185" y="147.6" transform="rotate(-90 185 147.6)">GND</text>
<text x="166.9" y="155.8">GND</text>
<text x="182.1" y="155.8">GND</text>
<text x="205.3" y="160" transform="rotate(-90 205.3 160)">499R-1%-0603</text>
<text x="210.4" y="156.8" transform="rotate(-90 210.4 156.8)">R2</text>
<text x="216.8" y="160" transform="rotate(-90 216.8 160)">499R-1%-0603</text>
<text x="221.8" y="156.8" transform="rotate(-90 221.8 156.8)">R1</text>
<text x="228.2" y="160" transform="rotate(-90 228.2 160)">499R-1%-0603</text>
<text x="233.3" y="156.8" transform="rotate(-90 233.3 156.8)">R3</text>
<text x="239.6" y="160" transform="rotate(-90 239.6 160)">499R-1%-0603</text>
<text x="244.7" y="156.8" transform="rotate(-90 244.7 156.8)">R4</text>
<text x="249.8" y="160" transform="rotate(-90 249.8 160)">499R-1%-0603</text>
<text x="254.9" y="156.8" transform="rotate(-90 254.9 156.8)">R5</text>
<text x="261.2" y="160" transform="rotate(-90 261.2 160)">499R-1%-0603</text>
<text x="266.3" y="156.8" transform="rotate(-90 266.3 156.8)">R6</text>
<text x="272.6" y="160" transform="rotate(-90 272.6 160)">499R-1%-0603</text>
<text x="277.7" y="156.8" transform="rotate(-90 277.7 156.8)">R7</text>
<text x="284.1" y="160" transform="rotate(-90 284.1 160)">499R-1%-0603</text>
<text x="289.2" y="156.8" transform="rotate(-90 289.2 156.8)">R8</text>
<text x="210.8" y="163.7">D9</text>
<text x="210.8" y="166.3">USR2</text>
<text x="222.3" y="163.7">D6</text>
<text x="222.3" y="166.3">USR1</text>
<text x="233.7" y="166.3">CPU</text>
<text x="233.7" y="163.7">D10</text>
<text x="245.1" y="163.7">D7</text>
<text x="245.1" y="166.3">HD</text>
<text x="255.3" y="163.7">D4</text>
<text x="255.3" y="166.3">ETH</text>
<text x="266.7" y="163.7">D11</text>
<text x="266.7" y="166.3">CAN2</text>
<text x="278.1" y="163.7">D8</text>
<text x="278.1" y="166.3">CAN1</text>
<text x="289.6" y="163.7">D5</text>
<text x="289.6" y="166.3">CAN0</text>
<text x="205" y="171">GND</text>
<text x="216.4" y="171">GND</text>
<text x="227.8" y="171">GND</text>
<text x="239.3" y="171">GND</text>
<text x="249.4" y="171">GND</text>
<text x="260.9" y="171">GND</text>
<text x="272.3" y="171">GND</text>
<text x="283.7" y="171">GND</text>
<text x="203.2" y="190.1">LP1</text>
<text x="203.2" y="192.6">Lumex-3x-Light-Pipe</text>
<text x="203.2" y="202.8">LP3</text>
<text x="203.2" y="205.3">Lumex-3x-Light-Pipe</text>
<text x="204.5" y="215.5">LP2</text>
<text x="204.5" y="218">Lumex-3x-Light-Pipe</text>
</g>
<g font-size="1.8" fill="#a90000">
<text x="183.9" y="118.2" transform="rotate(-90 183.9 118.2)">20</text>
<text x="173.3" y="120.4">2</text>
<text x="173.3" y="122.9">3</text>
<text x="173.3" y="125.5">4</text>
<text x="193" y="125.5">16</text>
<text x="193" y="122.9">17</text>
<text x="193" y="120.4">18</text>
<text x="173.3" y="128">5</text>
<text x="173.3" y="130.6">6</text>
<text x="193" y="130.6">14</text>
<text x="193" y="128">15</text>
<text x="173.3" y="133.1">7</text>
<text x="173.3" y="135.6">8</text>
<text x="193" y="135.6">12</text>
<text x="193" y="133.1">13</text>
<text x="173.3" y="143.3">1</text>
<text x="173.3" y="138.2">9</text>
<text x="193" y="138.2">11</text>
<text x="172.7" y="145.8">19</text>
<text x="183.9" y="151.2" transform="rotate(-90 183.9 151.2)">10</text>
</g>
<g font-size="1.8" fill="#0000c2">
<text x="190.4" y="189.5">USR1</text>
<text x="190.4" y="191.5">USR2</text>
<text x="192.8" y="187.4">PC</text>
<text x="191.7" y="200.6">ETH</text>
<text x="192.5" y="202.7">HD</text>
<text x="191.3" y="204.7">CPU</text>
<text x="191.7" y="214.1">CAN0</text>
<text x="191.7" y="216.1">CAN1</text>
<text x="191.7" y="218.2">CAN2</text>
</g>
</svg>
